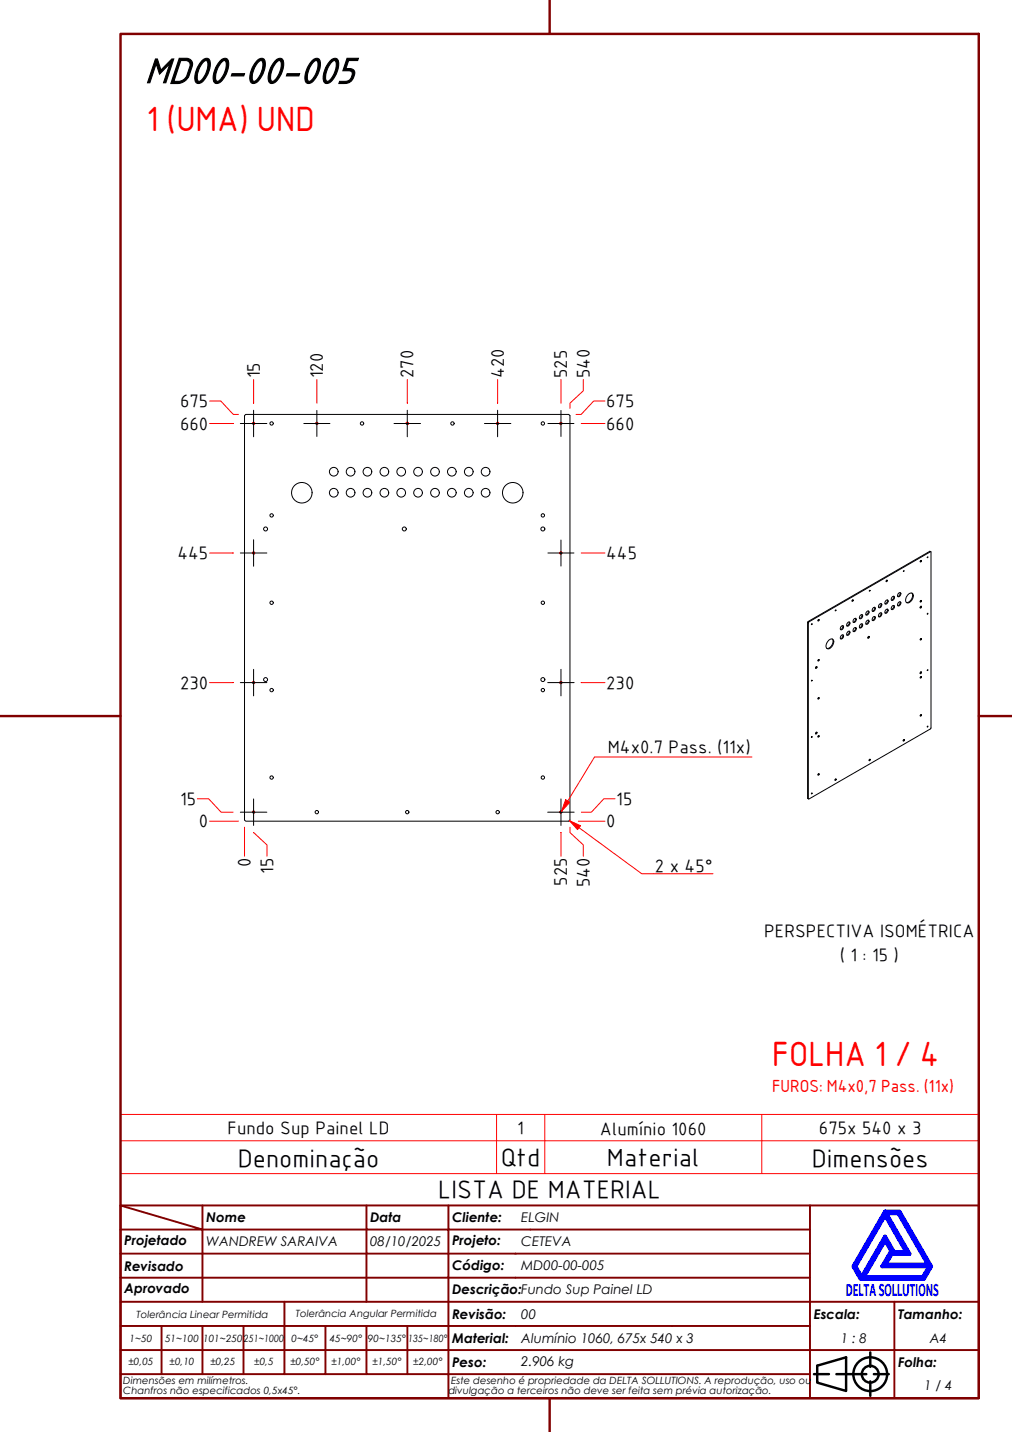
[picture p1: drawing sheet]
<svg xmlns="http://www.w3.org/2000/svg" width="210mm" height="297mm" viewBox="0 0 210 297" stroke-linecap="round" stroke-linejoin="round" font-family="sans-serif">
<!-- layer: Visible (ABNT) -->
<g fill="none" stroke="#000" stroke-width=".21">
<path d="M51 86h67l.2 .2v83.9l-.2 .2h-67l-.3-.2v-83.9zM187.4 118.4h.1l-.1 .2zM191 116.3l-.1 .2M193 114.4l.1 36.6-.1 .2-25.3 14.6-.2-.2v-36.5M193 114.4l-25.3 14.6M193 114.4l-.1-.1-25.3 14.6M167.6 128.9l.1 .1v.2l-.2-.1zM167.7 129.2v36.5M169.2 138.3h.3l-.3 .4-.1-.1zM169.3 138.3l-.2 .3M169.8 128.5l-.1 .2M169.8 136.8l-.1 .2"/>
<path d="M171.9 132.8a.6 .6 0 0 1 .9-.1 .6 .6 0 0 1 0 .8l-.2 .5a.7 .7 0 0 1-.5 .6 .7 .7 0 0 1-.7-.3v-.6zM172.6 132.6a1.38 1.38 0 0 1-1.1 1.9M174.5 130a.3 .3 0 0 1 .4-.2 .3 .3 0 0 1 0 .5l-.1 .1a.32 .32 0 0 1-.5 .2 .32 .32 0 0 1 .1-.5zM174.5 131.8a.31 .31 0 0 1 .5 .1 .31 .31 0 0 1-.2 .4 .32 .32 0 0 1-.5 .2 .32 .32 0 0 1 .1-.5zM174.8 129.8l-.1 .5-.4 .3M174.8 131.7l-.1 .5-.4 .3M175.9 131a.31 .31 0 0 1 .4 .1 .31 .31 0 0 1-.2 .5 .31 .31 0 0 1-.5 .1 .31 .31 0 0 1 .1-.5zM175.9 129.1a.31 .31 0 0 1 .4 .1 .31 .31 0 0 1-.2 .5 .31 .31 0 0 1-.5 .1 .31 .31 0 0 1 .1-.5zM176.1 129v.5l-.5 .3M176.1 130.9v.5l-.5 .3M176.8 124.4l-.1 .2M177.2 130.3a.32 .32 0 0 1 .4 0 .32 .32 0 0 1-.1 .5 .32 .32 0 0 1-.5 .2 .32 .32 0 0 1 0-.6z"/>
<path d="M177.2 128.4a.32 .32 0 0 1 .4 0 .32 .32 0 0 1-.1 .5 .32 .32 0 0 1-.5 .2 .32 .32 0 0 1 0-.6zM177.4 128.3v.4l-.4 .4M177.4 130.2v.4l-.4 .4M178.4 129.6a.3 .3 0 0 1 .5-.2 .3 .3 0 0 1 0 .5l-.1 .1a.32 .32 0 0 1-.5 .2 .32 .32 0 0 1 .1-.5zM178.4 127.7a.3 .3 0 0 1 .5-.2 .3 .3 0 0 1 0 .5l-.1 .1a.32 .32 0 0 1-.5 .2 .32 .32 0 0 1 .1-.5zM178.8 127.5l-.1 .5-.4 .3M178.8 129.4l-.1 .5-.4 .3M179.8 128.7a.31 .31 0 0 1 .5 .1 .31 .31 0 0 1-.2 .5 .31 .31 0 0 1-.5 .1 .31 .31 0 0 1 .1-.5zM179.8 126.8a.31 .31 0 0 1 .5 .1 .31 .31 0 0 1-.2 .5 .31 .31 0 0 1-.5 .1 .31 .31 0 0 1 .1-.5zM180.1 126.7l-.1 .5-.4 .3M180.1 128.6l-.1 .5-.4 .3M180.1 132l.2 .2-.3 .2z"/>
<path d="M180.1 132l-.1 .3M180.3 122.5h.2l-.1 .1zM181.1 128a.32 .32 0 0 1 .5 .1 .32 .32 0 0 1-.2 .4 .32 .32 0 0 1-.5 .2 .32 .32 0 0 1 .1-.5zM181.1 126.1a.32 .32 0 0 1 .5 0 .32 .32 0 0 1-.2 .5 .32 .32 0 0 1-.5 .2 .32 .32 0 0 1 .1-.6zM181.4 126v.4l-.5 .4M181.4 127.9v.4l-.5 .4M182.4 127.3a.3 .3 0 0 1 .4-.1 .3 .3 0 0 1 0 .4v.1a.32 .32 0 0 1-.6 .2 .32 .32 0 0 1 .1-.5zM182.4 125.4a.3 .3 0 0 1 .4-.2 .3 .3 0 0 1 0 .5v.1a.32 .32 0 0 1-.6 .2 .32 .32 0 0 1 .1-.5zM182.7 125.2l-.1 .5-.4 .3M182.7 127.1l-.1 .5-.4 .3M183.8 126.5a.31 .31 0 0 1 .5 0 .31 .31 0 0 1-.2 .5 .31 .31 0 0 1-.5 .1 .31 .31 0 0 1 0-.5zM183.8 124.6a.31 .31 0 0 1 .5 0 .31 .31 0 0 1-.2 .5 .31 .31 0 0 1-.5 .1 .31 .31 0 0 1 0-.5z"/>
<path d="M183.9 120.4l-.1 .2M184 124.4v.5l-.4 .3M184 126.4v.4l-.4 .3M185.1 125.7a.32 .32 0 0 1 .5 .1 .32 .32 0 0 1-.2 .4 .32 .32 0 0 1-.5 .2 .32 .32 0 0 1 .1-.5zM185.1 123.8a.32 .32 0 0 1 .5 .1 .32 .32 0 0 1-.2 .4 .32 .32 0 0 1-.5 .2 .32 .32 0 0 1 .1-.5zM185.4 123.7l-.1 .4-.4 .4M185.4 125.6l-.1 .4-.4 .4M186.3 125a.3 .3 0 0 1 .5-.1 .3 .3 0 0 1 0 .5 .33 .33 0 0 1-.5 .3 .33 .33 0 0 1 0-.6zM186.4 123a.31 .31 0 0 1 .5 .1 .31 .31 0 0 1-.2 .5 .32 .32 0 0 1-.5 .1 .32 .32 0 0 1 .1-.5zM186.7 122.9l-.1 .6-.4 .2M186.7 124.8l-.1 .6-.4 .2M188.4 123.3a.6 .6 0 0 1 .9-.2 .6 .6 0 0 1 .1 .9l-.4 .6a.61 .61 0 0 1-.6 .5 .61 .61 0 0 1-.6-.5l.2-.8z"/>
<path d="M189.1 123a1.38 1.38 0 0 1-1.1 2M190.9 125.9l.2-.1-.2 .3zM190.9 139.4h.2v.1l-.2 .2zM191 132.5l-.1 .2M191 124.6l-.1 .2M191 139.4l-.2 .3M191 125.8l-.2 .3M169.3 151.9l.2 .1-.3 .3-.1-.2zM169.3 151.9l-.2 .3M169.8 144.7l-.1 .2M169.8 152.6l-.1 .2M180.4 157.5l-.1 .2"/>
<path d="M187.4 153.4l-.1 .2M191 148.3l-.1 .1M191 140.4l-.1 .2M169.8 160.5l-.1 .2M173.3 161.6l-.1 .2"/>
<circle cx="52.6" cy="87.8" r=".2"/>
<circle cx="56.3" cy="87.8" r=".35"/>
<circle cx="65.7" cy="87.8" r=".2"/>
<circle cx="69.2" cy="97.8" r=".9"/>
<circle cx="72.7" cy="97.8" r=".9"/>
<circle cx="75.1" cy="87.8" r=".35"/>
<circle cx="76.2" cy="97.8" r=".9"/>
<circle cx="79.7" cy="97.8" r=".9"/>
<circle cx="83.2" cy="97.8" r=".9"/>
<circle cx="84.5" cy="87.8" r=".2"/>
<circle cx="86.7" cy="97.8" r=".9"/>
<circle cx="90.2" cy="97.8" r=".9"/>
<circle cx="93.7" cy="97.8" r=".9"/>
<circle cx="93.8" cy="87.8" r=".35"/>
<circle cx="97.2" cy="97.8" r=".9"/>
<circle cx="100.7" cy="97.8" r=".9"/>
<circle cx="103.2" cy="87.8" r=".2"/>
<circle cx="112.6" cy="87.8" r=".35"/>
<circle cx="116.3" cy="87.8" r=".2"/>
<circle cx="52.6" cy="114.7" r=".2"/>
<circle cx="55.1" cy="109.7" r=".41"/>
<circle cx="56.3" cy="106.9" r=".35"/>
<circle cx="62.6" cy="102.2" r="2.13"/>
<circle cx="69.2" cy="102.2" r=".9"/>
<circle cx="72.7" cy="102.2" r=".9"/>
<circle cx="76.2" cy="102.2" r=".9"/>
<circle cx="79.7" cy="102.2" r=".9"/>
<circle cx="83.2" cy="102.2" r=".9"/>
<circle cx="83.9" cy="109.7" r=".41"/>
<circle cx="86.7" cy="102.2" r=".9"/>
<circle cx="90.2" cy="102.2" r=".9"/>
<circle cx="93.7" cy="102.2" r=".9"/>
<circle cx="97.2" cy="102.2" r=".9"/>
<circle cx="100.7" cy="102.2" r=".9"/>
<circle cx="106.4" cy="102.2" r="2.13"/>
<circle cx="112.6" cy="109.7" r=".41"/>
<circle cx="112.6" cy="106.9" r=".35"/>
<circle cx="116.3" cy="114.7" r=".2"/>
<circle cx="191" cy="116.4" r=".15"/>
<circle cx="192.4" cy="115.6" r=".09"/>
<circle cx="56.3" cy="125" r=".35"/>
<circle cx="112.6" cy="125" r=".35"/>
<circle cx="168.4" cy="129.5" r=".09"/>
<circle cx="169.8" cy="137" r=".15"/>
<circle cx="169.8" cy="128.7" r=".15"/>
<circle cx="173.3" cy="126.6" r=".09"/>
<circle cx="176.9" cy="124.6" r=".15"/>
<circle cx="183.9" cy="120.5" r=".15"/>
<circle cx="191" cy="124.7" r=".15"/>
<circle cx="191" cy="132.6" r=".15"/>
<circle cx="192.4" cy="139" r=".09"/>
<circle cx="192.4" cy="127.3" r=".09"/>
<circle cx="52.6" cy="141.6" r=".2"/>
<circle cx="55.1" cy="141" r=".41"/>
<circle cx="56.3" cy="143.1" r=".35"/>
<circle cx="112.6" cy="141" r=".41"/>
<circle cx="112.6" cy="143.1" r=".35"/>
<circle cx="116.3" cy="141.6" r=".2"/>
<circle cx="168.4" cy="152.9" r=".09"/>
<circle cx="168.4" cy="141.2" r=".09"/>
<circle cx="169.8" cy="144.9" r=".15"/>
<circle cx="169.8" cy="152.8" r=".15"/>
<circle cx="180.4" cy="157.7" r=".15"/>
<circle cx="187.5" cy="153.6" r=".15"/>
<circle cx="191" cy="140.5" r=".15"/>
<circle cx="191" cy="148.4" r=".15"/>
<circle cx="192.4" cy="150.7" r=".09"/>
<circle cx="52.6" cy="168.5" r=".2"/>
<circle cx="56.3" cy="161.3" r=".35"/>
<circle cx="65.7" cy="168.5" r=".35"/>
<circle cx="84.5" cy="168.5" r=".35"/>
<circle cx="103.2" cy="168.5" r=".35"/>
<circle cx="112.6" cy="161.3" r=".35"/>
<circle cx="116.3" cy="168.5" r=".2"/>
<circle cx="168.4" cy="164.6" r=".09"/>
<circle cx="169.8" cy="160.7" r=".15"/>
<circle cx="173.3" cy="161.8" r=".15"/>
</g>
<!-- layer: Visible Narrow (ABNT) -->
<path d="M52.3 87.9l.2-.3h.2l.1 .4-.2 .1M65.5 87.9l.2-.3h.2v.4l-.1 .1M84.2 87.9l.2-.3h.2l.1 .4-.2 .1M103.5 87.9l-.1-.2-.3-.1-.1 .2 .2 .3M116.6 87.9l-.1-.2-.3-.1-.1 .2 .2 .3M52.3 114.8l.2-.3h.2l.1 .4-.2 .1M116.6 114.8l-.1-.2-.3-.1-.1 .2 .2 .3M52.3 141.6l.2-.2h.2l.1 .3-.2 .1M116.6 141.6l-.1-.1-.3-.1-.1 .2 .2 .2M52.3 168.5l.2-.3 .2 .1 .1 .3-.2 .1M116.6 168.5l-.1-.2h-.3l-.1 .1 .2 .3" fill="none" stroke="#f00" stroke-width=".21"/>
<path d="M117.8 166.2l-1.3 2.1M25 236.6h178v-5.4h-178v12.2M103 231.2v12.2M113 231.2v12.2M158 231.2v12.2M203 236.6v6.8h-178M25 243.4v6.6h178v-6.6" fill="none" stroke="#f00" stroke-width=".21"/>
<!-- layer: Borda A3/A4 (ABNT) -->
<path d="M25 7h178v283h-178zM114 0v7M0 148.5h25M203 148.5h7M114 290v7" fill="none" stroke="#800000" stroke-width=".51"/>
<path d="M183.6 257.3l1.2 2.2-1.8 3.2h9.7l-1.3 2.2h-12.2zM183.6 252.1l4.4 7.6h-2.6l-1.8-3.2-4.9 8.4-1.3-2.2zM183.6 251.3h3l6.5 11.4-1.5 2.6h-13.1l-1.5-2.6zM183.8 251.7h2.5l6.2 10.6h-8.8l1.3-2.2h3.7zM185 259.7h.2l-.1 .2z" fill="none" stroke="#00f" stroke-width=".8"/>
<!-- layer: 0 -->
<path d="M178.5 265.3h13.1" fill="none" stroke="#000" stroke-width=".21"/>
<g fill="none" stroke="#800000" stroke-width=".4">
<path d="M25 250l17 5h-17M25 250h178v40h-178zM42 255h34v5h17M42 255v15M42 250v5M76 250v5h17v5M93 250v5h75M168 250v20h-143M25 260h51v10M25 275h17M33.5 275v10M50.5 275h-8.5v10"/>
<path d="M59 270v15h-8.5M67.5 275v10h-8.5M76 275v10h8.5M84.5 275v10M93 275h-42.5v10M93 260v5h-68M93 275v10h75M93 260h75M93 275h75M168 265h-75v10M185.5 270v10h17.5M203 270h-35v10h17.5v10"/>
<path d="M25 285h25.5M25 280h143v10M67.5 285h8.5M84.5 285h8.5v5"/>
</g>
<g fill="none" stroke="#000" stroke-width=".51">
<path d="M168.8 285h3.1M169.5 283.3l6-1.8v7l-6-1.7zM173.5 285h6.2M180.5 280.5v3M180.5 286.5v3M181.3 285h3"/>
<circle cx="180.5" cy="285" r="3.5"/>
<circle cx="180.5" cy="285" r="1.75"/>
</g>
<!-- layer: Marca de centro (ISO) -->
<g fill="none" stroke="#000" stroke-width=".21">
<path d="M49.8 87.8h5.6M52.6 85.1v5.5M63 87.8h5.4M65.7 85.1v5.4M81.7 87.8h5.5M84.5 85.1v5.5M100.5 87.8h5.5M103.2 85.1v5.5M113.6 87.8h5.4M116.4 85.1v5.4M49.8 114.7h5.6M52.6 112v5.5"/>
<path d="M113.6 114.7h5.4M116.4 112v5.4M52.6 138.8v5.5M116.4 138.8v5.5M49.8 141.6h5.6M113.6 141.6h5.5M49.8 168.5h5.6M52.6 165.7v5.5M113.6 168.5h5.5M116.4 165.7v5.5"/>
</g>
<g fill="none" stroke="#f00" stroke-width=".21">
<path d="M52.6 78.7v4.9M65.7 78.7v4.9M84.5 78.7v4.9M103.2 78.7v4.9M116.4 78.7v4.9M121 78.7v2.4l-2.8 2.5v1.1M43.5 87.8h4.8M43.5 83.2h2.3l2.6 2.8h1.1M120.5 87.8h5M125.5 83.2h-2.4l-2.6 2.8h-1M43.5 114.7h4.8M120.5 114.7h5"/>
<path d="M43.5 141.6h4.8M120.6 141.6h4.9M40.9 165.7h2.4l2.6 2.8h2.4M50.7 171.6v6M127.6 165.7h-2.4l-2.5 2.8h-2.1"/>
</g>
<path d="M117.3 165.9l.9 .5-1.7 1.9z" fill="#f00"/>
<path d="M156 157h-32.7l-5.5 9.2M117.3 165.9l.9 .5-1.7 1.9zM118.1 170.2l2 1.5" fill="none" stroke="#f00" stroke-width=".21"/>
<path d="M118.1 170.2l2.3 1.1-.6 .8z" fill="#f00"/>
<path d="M118.1 170.2l2.3 1.1-.6 .8zM120.1 171.7l13 9.5h14.8" fill="none" stroke="#f00" stroke-width=".21"/>
<path d="M43.5 170.3h6M52.6 172.7l2.8 2.6v2.3M116.4 172.7v4.9M118.2 171.6v1.1l2.8 2.6v2.3M120 170.3h5.5" fill="none" stroke="#f00" stroke-width=".21"/>
<text font-size="8.1" x="30" y="17.2">MD00-00-005</text>
<g font-size="7" fill="#f00">
<text x="30.4" y="27.1">1 (UMA) UND</text>
<text x="160.1" y="221.2">FOLHA 1 / 4</text>
</g>
<g font-size="5.4">
<text x="49.3" y="242">Denominação</text>
<text x="103.9" y="241.8">Qtd</text>
<text x="125.9" y="241.8">Material</text>
<text x="168.4" y="242">Dimensões</text>
<text x="90.9" y="248.5">LISTA DE MATERIAL</text>
</g>
<g font-size="3.9">
<text x="53.9" y="78.5" transform="rotate(-90 53.9 78.5)">15</text>
<text x="67" y="78.5" transform="rotate(-90 67 78.5)">120</text>
<text x="85.7" y="78.5" transform="rotate(-90 85.7 78.5)">270</text>
<text x="104.5" y="78.5" transform="rotate(-90 104.5 78.5)">420</text>
<text x="117.6" y="78.5" transform="rotate(-90 117.6 78.5)">525</text>
<text x="122.3" y="78.5" transform="rotate(-90 122.3 78.5)">540</text>
<text x="37.3" y="89.1">660</text>
<text x="37.3" y="84.5">675</text>
<text x="125.7" y="89.1">660</text>
<text x="125.7" y="84.5">675</text>
<text x="36.8" y="116">445</text>
<text x="125.7" y="116">445</text>
<text x="37.3" y="142.9">230</text>
<text x="125.7" y="142.9">230</text>
<text x="126.1" y="156.2">M4x0.7 Pass. (11x)</text>
<text x="37.3" y="167">15</text>
<text x="127.8" y="167">15</text>
<text x="41.3" y="171.6">0</text>
<text x="125.7" y="171.6">0</text>
<text x="52" y="179.8" transform="rotate(-90 52 179.8)">0</text>
<text x="56.6" y="181.2" transform="rotate(-90 56.6 181.2)">15</text>
<text x="117.6" y="183.7" transform="rotate(-90 117.6 183.7)">525</text>
<text x="122.3" y="184" transform="rotate(-90 122.3 184)">540</text>
<text x="135.8" y="180.9">2 x 45°</text>
<text x="158.5" y="194.3">PERSPECTIVA ISOMÉTRICA</text>
<text x="174.2" y="199.3">( 1 : 15 )</text>
<text x="47.2" y="235.2">Fundo Sup Painel LD</text>
<text x="107.3" y="235.2">1</text>
<text x="124.4" y="235.3">Alumínio 1060</text>
<text x="169.9" y="235.2">675x 540 x 3</text>
</g>
<text font-size="3.9" fill="#00f" x="175.4" y="268.8">DELTASOLLUTIONS</text>
<text font-size="3.5" fill="#f00" x="160.1" y="226.4">FUROS: M4x0,7 Pass. (11x)</text>
<g font-size="2.8">
<text x="42.8" y="253.5">Nome</text>
<text x="76.8" y="253.5">Data</text>
<text x="93.8" y="253.6">Cliente:</text>
<text x="108.1" y="253.5">ELGIN</text>
<text x="25.8" y="263.6">Revisado</text>
<text x="25.8" y="258.3">Projetado</text>
<text x="42.8" y="258.5">WANDREW SARAIVA</text>
<text x="76.8" y="258.4">08/10/2025</text>
<text x="93.8" y="263.4">Código:</text>
<text x="93.8" y="258.3">Projeto:</text>
<text x="108.1" y="263.5">MD00-00-005</text>
<text x="108.1" y="258.5">CETEVA</text>
<text x="25.8" y="268.3">Aprovado</text>
<text x="93.8" y="268.3">Descrição:Fundo Sup Painel LD</text>
<text x="93.8" y="273.6">Revisão:</text>
<text x="108.1" y="273.5">00</text>
<text x="168.8" y="273.5">Escala:</text>
<text x="186.3" y="273.5">Tamanho:</text>
<text x="93.8" y="278.6">Material:</text>
<text x="108.1" y="278.5">Alumínio 1060, 675x 540 x 3</text>
<text x="174.4" y="278.5">1 : 8</text>
<text x="192.8" y="278.6">A4</text>
<text x="93.8" y="283.5">Peso:</text>
<text x="108.1" y="283.3">2.906 kg</text>
<text x="186.3" y="283.5">Folha:</text>
<text x="191.7" y="288.4">1 / 4</text>
</g>
<g font-size="2.1">
<text x="28.3" y="273.3">Tolerância Linear Permitida</text>
<text x="61.4" y="273.1">Tolerância Angular Permitida</text>
<text x="26.9" y="278.3">1~50</text>
<text x="34.2" y="278.3">51~100</text>
<text x="42.1" y="278.3">101~250</text>
<text x="50.5" y="278.3">251~1000</text>
<text x="60.5" y="278.3">0~45°</text>
<text x="68.4" y="278.3">45~90°</text>
<text x="76.3" y="278.3">90~135°</text>
<text x="84.7" y="278.3">135~180°</text>
<text x="25.6" y="287.1">Dimensões em milímetros.</text>
<text x="26.6" y="283.2">±0,05</text>
<text x="35.2" y="283.2">±0,10</text>
<text x="43.6" y="283.2">±0,25</text>
<text x="52.7" y="283.2">±0,5</text>
<text x="60.2" y="283.2">±0,50°</text>
<text x="68.7" y="283.2">±1,00°</text>
<text x="77.2" y="283.2">±1,50°</text>
<text x="85.7" y="283.2">±2,00°</text>
<text x="93.6" y="287.1">Este desenho é propriedade da DELTA SOLLUTIONS. A reprodução, uso ou</text>
<text x="25.6" y="289.2">Chanfros não especificados 0,5x45°.</text>
<text x="93" y="289.2">divulgação a terceiros não deve ser feita sem prévia autorização.</text>
</g>
</svg>
